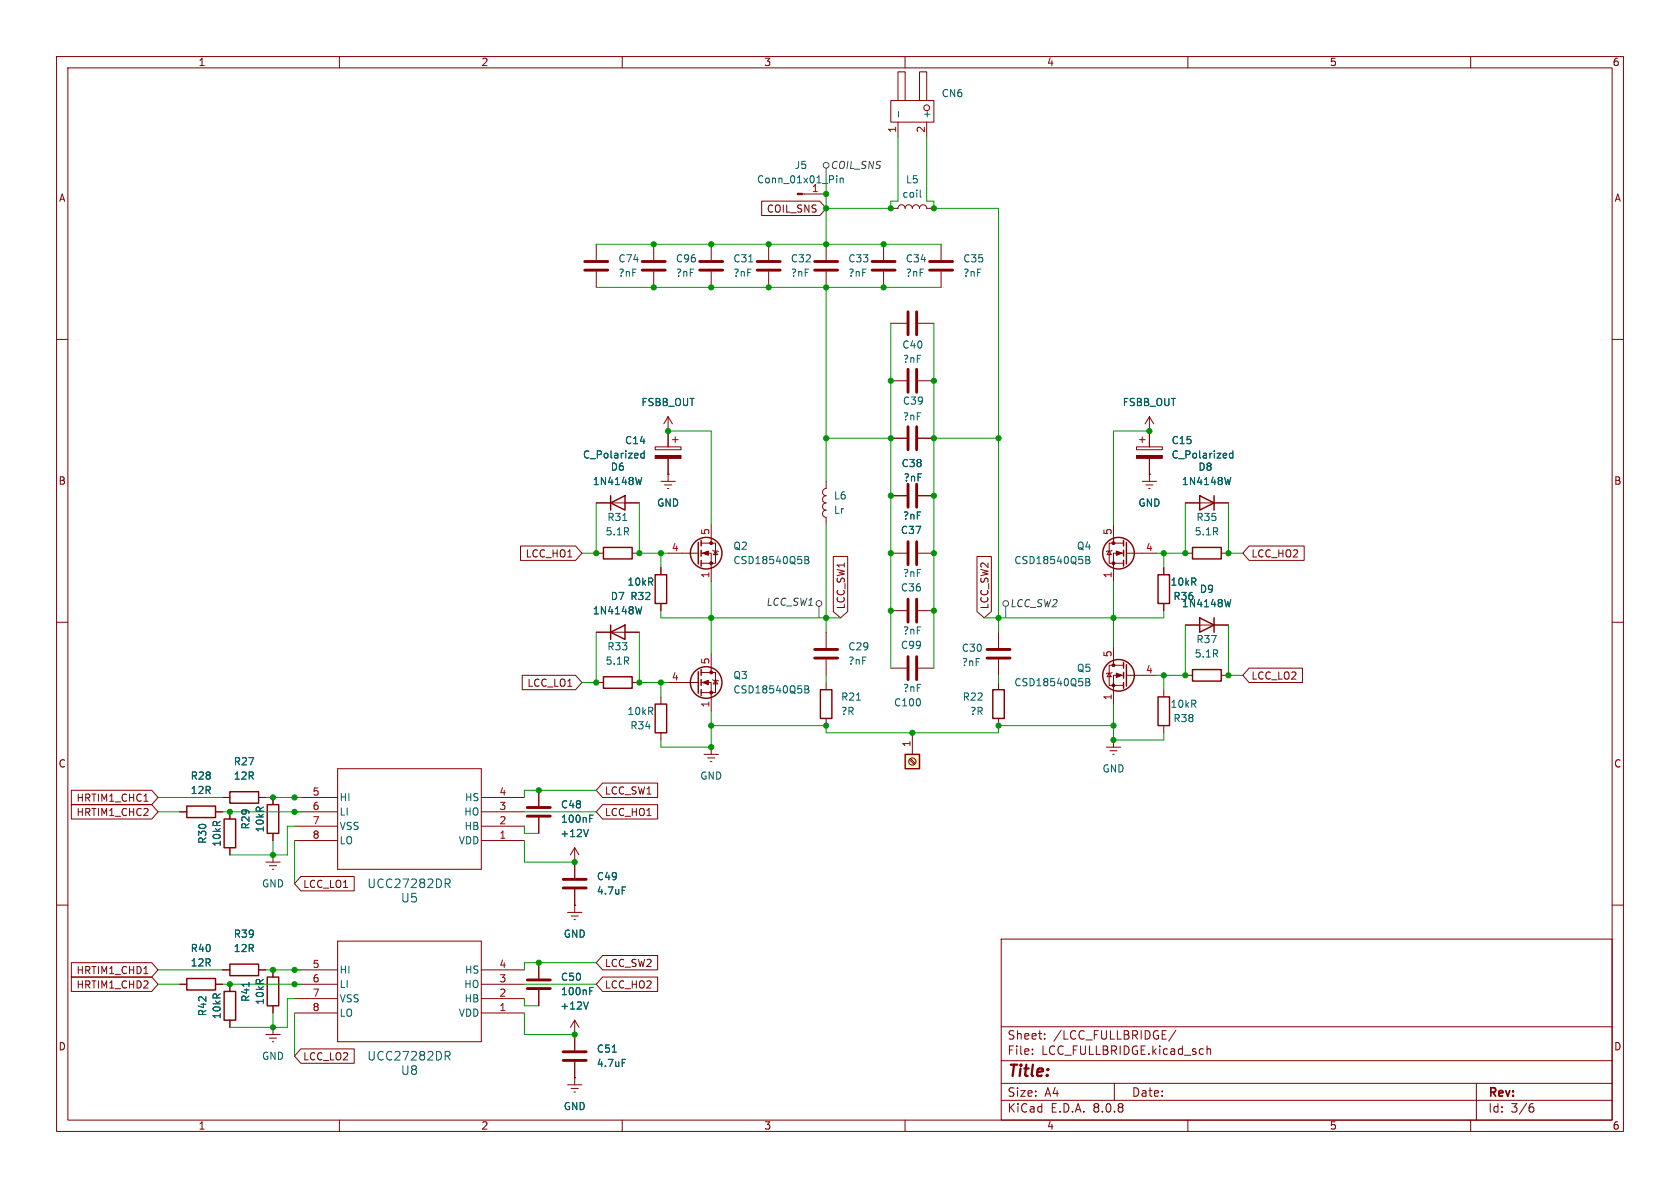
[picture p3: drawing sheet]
<svg xmlns="http://www.w3.org/2000/svg" width="297mm" height="210mm" viewBox="0 0 297 210" stroke-linecap="round" stroke-linejoin="round" font-family="sans-serif">
<g fill="none" stroke="#840000" stroke-width=".18">
<path d="M10 10h277v190h-277zM12 12h273v186h-273zM60 10v2M110 10v2M160 10v2M210 10v2M260 10v2M105.4 43.2v2.8M105.4 48v2.8M115.6 43.2v2.8M115.6 48v2.8M125.7 43.2v2.8"/>
<path d="M125.7 48v2.8M135.9 43.2v2.8M135.9 48v2.8M157.5 57.2h2.8M162.3 57.2h2.8M10 60h2M115.8 79h4.6v.5h-4.6zM118.1 76.2h.1M118.1 73.7v5.3M118.1 73.7l-.8 1.2M118.1 73.7l.8 1.2M118.9 77.7h1"/>
<path d="M119.4 77.2v1M157.5 77.5h2.8M157.5 67.3h2.8M162.3 77.5h2.8M162.3 67.3h2.8M200.9 79h4.6v.5h-4.6zM201.4 77.7h1M201.9 77.2v1M203.2 76.2v2.8M285 60h2M105.4 97.8h1.3M105.4 88.9h7.6"/>
<path d="M111.8 97.8h1.2M116.8 85.1h2.6M117.5 85.7h1.2M118 86.4h.2M118.1 83.8h.1M118.1 97.8h5.3M118.1 81v4.1M124 97.8h1.7v5.1M124 96h2.5v3.6h-2.5M125.7 92.7v3.3M126 97.3l.1 .1h.8l.1 .1M126.5 97.4l.4 .6h-.8z"/>
<path d="M146 85.1v1.3a.64 .64 0 0 0-.6 .6 .64 .64 0 0 0 .6 .6 .64 .64 0 0 0-.6 .7 .64 .64 0 0 0 .6 .6M146 88.9a.64 .64 0 0 0-.6 .6 .64 .64 0 0 0 .6 .7 .64 .64 0 0 0-.6 .6 .64 .64 0 0 0 .6 .6v1.3M157.5 97.8h2.8M157.5 87.6h2.8M162.3 97.8h2.8M162.3 87.6h2.8M196.1 97.4l.4 .6h-.8zM196.6 97.3l-.1 .1h-.8l-.1 .1M196.8 92.7v3.3M198.6 97.8h-1.8v5.1M198.6 96h-2.5v3.6h2.5M199.1 97.8h5.4"/>
<path d="M203.2 81v2.8M209.5 97.8h1.3M215.9 97.8h1.3M10 110h2M105.4 111.8h7.6M116.8 100.3v1.3M116.8 106.7v1.3M124 118.9h2.5v3.5h-2.5M125.7 115.6v3.3M146 111.8v2.8M146 116.6v2.8M157.5 118.1h2.8"/>
<path d="M157.5 108h2.8M162.3 118.1h2.8M162.3 108h2.8M176.5 111.8v2.8M176.5 116.6v2.8M196.1 119l.4 .6h-.8zM196.6 118.9l-.1 .1h-.8l-.1 .1M196.8 114.3v3.3M198.6 119.4h-1.8v5.1M198.6 117.6h-2.5v3.6h2.5M199.1 119.4h5.4M205.7 100.3v1.3"/>
<path d="M205.7 106.7v1.3M209.5 119.4h1.3M209.5 110.5h7.7M215.9 119.4h1.3M285 110h2M105.4 120.7h1.3M111.8 120.7h1.2M116.8 123.2v1.3M116.8 129.5v1.3M118.1 120.7h5.3M124 120.7h1.7v5M124.5 133.4h2.5"/>
<path d="M125.1 134h1.3M125.6 134.6h.3M125.7 132.1h.1M125.7 132.1v1.3M126 120.1l.1 .2h.8l.1 .1M126.5 120.3l.4 .6h-.8zM146 120.7v1.2M146 127v1.3M176.5 120.7v1.2M176.5 127v1.3M195.6 132.1h2.5M196.2 132.7h1.3"/>
<path d="M196.7 133.4h.3M196.8 130.8h.1M196.8 130.8v1.3M205.7 121.9v1.3M205.7 128.3v1.2M39.4 141h1.2M45.7 141h1.3M10 160h2M31.7 174h1.3M38.1 174h1.3M39.4 171.5h1.2M40.6 174v1.3"/>
<path d="M45.7 171.5h1.3M48.3 171.5v1.2M48.3 177.8v1.3M95.2 170.2v2.8M95.2 175v2.8M177 166h108v32h-108zM285 160h2M40.6 180.3v1.3M60 198v2M110 198v2M160 198v2M177 194.5h108"/>
<path d="M177 191.5h108M177 187.5h108M177 181.5h108M182.5 186.3v.1M182.5 185.5v.1M184.7 183.6v.1M184.7 182.8v.1M197 191.5v3M207.9 182.1l-1.3 2M210 198v2M213.4 184.9v1.5M213.4 185.5l.2-.1 .4 .1v.9"/>
<path d="M260 198v2M261 191.5v6.5M270.6 195.7h.4l.2 .3-.1 .5-.5 .1M271 195.1l-.4 .1"/>
</g>
<g fill="none" stroke="#840000" stroke-width=".25">
<path d="M106.7 96.8h5.1v2h-5.1zM107.9 88.9l2.6-1.3v2.6zM107.9 87.6v2.6M123.4 95.9v3.8M124 95.5v1M124 97.3v1M124 99.1v1M198.6 95.5v1M198.6 97.3v1M198.6 99.1v1M199.1 95.9v3.8M210.8 96.8h5.1v2h-5.1z"/>
<path d="M106.7 119.6h5.1v2.1h-5.1zM107.9 111.8l2.6-1.3v2.5zM107.9 110.5v2.5M115.8 101.6h2.1v5.1h-2.1zM123.4 118.7v3.9M124 118.4v1M198.6 117.1v1M198.6 118.9v1M199.1 117.5v3.8M204.7 101.6h2.1v5.1h-2.1zM210.8 118.4h5.1v2h-5.1zM212.1 109.2l2.5 1.3-2.5 1.3z"/>
<path d="M214.6 109.2v2.6M40.6 140h5.1v2h-5.1zM115.8 124.5h2.1v5h-2.1zM124 120.1v1.1M124 121.9v1M145 121.9h2.1v5.1h-2.1zM175.5 121.9h2v5.1h-2zM198.6 120.7v1M204.7 123.2h2.1v5.1h-2.1zM33 173h5.1v2h-5.1zM39.6 175.3h2.1v5h-2.1zM40.6 170.4h5.1v2.1h-5.1z"/>
<path d="M47.2 172.7h2.1v5.1h-2.1z"/>
<circle cx="124.8" cy="97.8" r="2.79"/>
<circle cx="197.7" cy="97.8" r="2.79"/>
<circle cx="197.7" cy="119.4" r="2.79"/>
<circle cx="124.8" cy="120.6" r="2.79"/>
</g>
<g fill="#840000" stroke="#840000" stroke-width=".18">
<path d="M200.9 80.5h4.6v.5h-4.6z"/>
<path d="M197.4 119l1 .4-1 .4z"/>
<path d="M197.4 97.4l1 .4-1 .4z"/>
<path d="M115.8 80.5h4.6v.5h-4.6z"/>
<path d="M124.2 97.8l1-.4v.8z"/>
<path d="M124.2 120.7l1-.4v.7z"/>
<circle cx="196.8" cy="121.2" r=".25"/>
<circle cx="196.8" cy="117.6" r=".25"/>
<circle cx="196.8" cy="99.6" r=".25"/>
<circle cx="196.8" cy="96" r=".25"/>
<circle cx="125.7" cy="99.6" r=".25"/>
<circle cx="125.7" cy="96" r=".25"/>
<circle cx="125.7" cy="122.4" r=".25"/>
<circle cx="125.7" cy="118.9" r=".25"/>
</g>
<g fill="none" stroke="#006464" stroke-width=".18">
<path d="M132.4 46.3h.7M113.9 79.7v1.3M217.9 79.7v1.3M110.1 92h.7M113.5 84.4l-.3 1.3M113.9 80.2l-.4-.1-.2 .3 .1 .5h.5M142.3 98.4h.4l.3 .2-.3 .4 .3 .1v.3l-.2 .2h-.5zM142.3 99h.4M192 98.4h.4l.2 .2-.2 .4 .2 .1 .1 .3-.3 .2h-.4zM192 99h.4M217.9 80.2l-.3-.1-.3 .3 .2 .5h.4M113.5 107.3l-.3 1.2"/>
<path d="M192 120h.4l.2 .2-.2 .4 .2 .1 .1 .3-.3 .2h-.4zM217.6 106l-.3 1.3M142.3 121.2h.4l.3 .3-.3 .3 .3 .2v.3l-.2 .2h-.5zM142.3 121.8h.4M151.4 123.8h.7M192 120.6h.4M44 173.7v.7M104.3 175.2h.4M104.3 174.6h.6"/>
</g>
<g fill="none" stroke="#840000" stroke-width=".51">
<path d="M103.4 47.8h4M103.4 46.2h4M113.5 47.8h4.1M113.5 46.2h4.1M123.7 47.8h4.1M123.7 46.2h4.1M133.9 47.8h4M133.9 46.2h4M160.5 55.1v4.1M162.1 55.1v4.1M160.5 65.3v4M160.5 75.4v4.1"/>
<path d="M162.1 65.3v4M162.1 75.4v4.1M160.5 85.6v4.1M160.5 95.8v4M162.1 85.6v4.1M162.1 95.8v4M144 116.3h4.1M144 114.8h4.1M160.5 105.9v4.1M160.5 116.1v4M162.1 105.9v4.1M162.1 116.1v4"/>
<path d="M174.5 116.3h4.1M174.5 114.8h4.1M93.2 174.8h4.1M93.2 173.2h4.1"/>
</g>
<path d="M160 133.4h2.6v2.5h-2.6z" fill="#ffffc2"/>
<path d="M212.1 87.6l2.5 1.3-2.5 1.3zM214.6 87.6v2.6M160 133.4h2.6v2.5h-2.6zM33 142.5h5.1v2h-5.1zM39.6 144.8h2.1v5.1h-2.1zM47.2 142.2h2.1v5.1h-2.1z" fill="none" stroke="#840000" stroke-width=".25"/>
<g fill="none" stroke="#840000" stroke-width=".18">
<path d="M157.5 17.8h7.6v3.8h-7.6zM158.7 17.8v-5.1h1.3v5.1M162.6 17.8v-5.1h1.2v5.1M134.7 35.6h10.2l1.1 1.2-1.1 1.3h-10.2zM141.8 34.3h4.2M157.5 36.8h1.2a.64 .64 0 0 1 .7-.6 .64 .64 0 0 1 .6 .6 .64 .64 0 0 1 .7-.6 .64 .64 0 0 1 .6 .6 .64 .64 0 0 1 .6-.6 .64 .64 0 0 1 .7 .6 .64 .64 0 0 1 .6-.6 .64 .64 0 0 1 .6 .6h1.3M158.7 21.6v2.5M163.8 21.6v2.5M146 43.2v2.8M146 48v2.8M156.2 43.2v2.8M156.2 48v2.8"/>
<path d="M166.4 43.2v2.8M166.4 48v2.8M118.1 76.2h.1M118.1 76.2v2.8M157.5 77.5h2.8M162.3 77.5h2.8M203.2 76.2h.1M203.2 73.7v5.3M203.2 73.7l.8 1.2M203.2 73.7l-.8 1.2M92 96.5h9.8l1.1 1.3-1.1 1.3h-9.8zM105.4 88.9h2.5"/>
<path d="M110.5 88.9h2.5M118.1 83.8h.1M118.1 81v2.8M147.3 98.4h2.6v9.7l-1.3 1.1-1.3-1.1zM157.5 87.6h2.8M162.3 87.6h2.8M172.7 98.4h2.6v9.7l-1.3 1.1-1.3-1.1zM201.9 85.1h2.6M202.6 85.7h1.2M203.1 86.4h.2M203.2 83.8h.1M203.2 81v4.1"/>
<path d="M209.5 88.9h7.7M220.8 96.5h9.8v2.6h-9.8l-1.1-1.3zM92.3 119.4h9.5l1.1 1.3-1.1 1.2h-9.5zM105.4 111.8h2.5M110.5 111.8h2.5M116.8 100.3v1.3M116.8 106.7v1.3M205.7 100.3v1.3M205.7 106.7v1.3M209.5 110.5h2.6M214.6 110.5h2.6M220.8 118.1h9.5v2.6h-9.5l-1.1-1.3z"/>
<path d="M12.6 139.7h14.2l1.1 1.3-1.1 1.2h-14.2zM59.7 135.9h25.4v17.8h-25.4zM95.2 139.7v2.8M106.5 138.4h9.8v2.6h-9.8l-1.1-1.3zM160.8 134.3l.8 .8M161 134.1l.8 .9M161.3 129.5v3.9M12.6 142.2h14.2l1.1 1.3-1.1 1.3h-14.2zM25.4 141.6h.8M31.7 143.5h1.3M38.1 143.5h1.3M39.4 141h1.2"/>
<path d="M40.6 143.5v1.3M40.6 149.9v1.2M45.7 141h1.3M47 152.4h2.5M47.6 153h1.3M48.1 153.7h.3M48.3 151.1h.1M48.3 141v1.2M48.3 147.3v1.3M48.3 151.1v1.3M52.1 148.6h7.6M52.1 146.1h7.6"/>
<path d="M52.1 143.5h7.6M52.1 141h7.6M53.2 154.9h9.4v2.6h-9.4l-1.1-1.3zM85.1 148.6h7.6M85.1 146.1h7.6M85.1 143.5h7.6M85.1 141h7.6M95.2 144.5v2.8M101.6 152.4h.1M101.6 149.9v5.3M101.6 157.2v4.1M101.6 149.9l-.8 1.2"/>
<path d="M101.6 149.9l.8 1.2M106.5 142.2h9.8v2.6h-9.8l-1.1-1.3zM12.6 170.2h14.2l1.1 1.3-1.1 1.2h-14.2zM12.6 172.7h14.2l1.1 1.3-1.1 1.3h-14.2zM25.4 172.1h.8M31.7 174h1.3M38.1 174h1.3M39.4 171.5h1.2M40.6 174v1.3M45.7 171.5h1.3M48.3 171.5v1.2M48.3 177.8v1.3"/>
<path d="M52.1 179.1h7.6M52.1 176.5h7.6M52.1 174h7.6M52.1 171.5h7.6M59.7 166.4h25.4v17.8h-25.4zM85.1 179.1h7.6M85.1 176.5h7.6M85.1 174h7.6M85.1 171.5h7.6M95.2 170.2v2.8M95.2 175v2.8M100.3 161.3h2.6"/>
<path d="M101 161.9h1.2M101.5 162.6h.2M101.6 160h.1M106.5 172.7h9.8v2.6h-9.8l-1.1-1.3zM106.5 168.9h9.8v2.6h-9.8l-1.1-1.3zM40.6 180.3v1.3M47 182.9h2.5M47.6 183.5h1.3M48.1 184.2h.3M48.3 181.6h.1M48.3 181.6v1.3M53.2 185.4h9.4v2.6h-9.4l-1.1-1.3z"/>
<path d="M100.3 191.8h2.6M101 192.4h1.2M101.5 193h.2M101.6 182.9h.1M101.6 190.5h.1M101.6 180.3l-.8 1.3M101.6 180.3v5.4M101.6 187.7v4.1M101.6 180.3l.8 1.3"/>
<circle cx="163.8" cy="19.1" r=".51"/>
<circle cx="161.3" cy="134.6" r=".63"/>
</g>
<g fill="none" stroke="#006464" stroke-width=".18">
<path d="M158.8 19.7v1M147.9 31.1v.1M147.9 31.5v.8M148.5 31.5v.8M148.5 31.6l.2-.1h.3l.1 .8M162.7 33.6v1.1l.2 .2M113.9 79.7v1.3M217.9 79.7v1.3M113.5 84.4l-.3 1.3M113.9 80.2l-.4-.1-.2 .3 .1 .5h.5M217.6 84.4l-.3 1.3M217.9 80.2l-.3-.1-.3 .3 .2 .5h.4"/>
<path d="M113.5 107.3l-.3 1.2M217.6 106l-.3 1.3M78.7 155.4h.6l.3 .3-.2 .4-.7 .1M79.1 156.2l.5 .7M104 146.6l-.4 1.3M104.3 144.7h.4M104.3 144.1h.6M110 156.8h.6M44 173.7v.7M104 177.1l-.4 1.3M104.3 175.2h.4M104.3 174.6h.6"/>
<path d="M78.7 185.9h.6l.3 .3-.2 .4-.7 .1M79.1 186.7l.5 .7M108.2 186h.8M110 187.3h.6"/>
</g>
<path d="M144 47.8h4.1M144 46.2h4.1M154.2 47.8h4M154.2 46.2h4M164.3 47.8h4.1M164.3 46.2h4.1M93.2 144.3h4.1M93.2 142.7h4.1M99.6 157h4M99.6 155.4h4M99.6 187.5h4M99.6 185.9h4" fill="none" stroke="#840000" stroke-width=".51"/>
<path d="M141 34.2h.8v.2h-.8z" fill="#840000" stroke="#840000" stroke-width=".18"/>
<g fill="none" stroke="#484848" stroke-width=".18">
<path d="M146 29.7v2.1M144.8 107.2v2M177.8 107.2v2"/>
<circle cx="146.1" cy="29.2" r=".51"/>
<circle cx="144.8" cy="106.7" r=".51"/>
<circle cx="177.8" cy="106.7" r=".51"/>
</g>
<g fill="none" stroke="#009600" stroke-width=".18">
<path d="M146 31.8v11.4M158.7 24.1v11.5h-1.2v1.2h-11.5M163.8 24.1v11.5h1.3v1.2h11.4v75M105.4 43.2h61M105.4 50.8h61M146 50.8v34.3M157.5 57.2v60.9M165.1 57.2v60.9M118.1 76.2h7.6v16.5M146 77.5h11.5M165.1 77.5h11.4M203.2 76.2h-6.4v16.5"/>
<path d="M105.4 88.9v8.9h-2.5M113 88.9v8.9h5.1M116.8 97.8v2.5M146 92.7v19.1M205.7 97.8v2.5M209.5 88.9v8.9h-5M217.2 88.9v8.9h2.5M105.4 111.8v8.9h-2.5M113 111.8v8.9h5.1M116.8 108v1.2h31.8M125.7 102.9v12.7M146 119.4v1.3"/>
<path d="M176.5 119.4v1.3M196.8 102.9v11.4M205.7 108v1.2h-31.7M205.7 119.4v2.5M209.5 110.5v8.9h-5M217.2 110.5v8.9h2.5M105.4 139.7h-12.7v1.3M116.8 120.7v2.5M125.7 128.3h20.3v1.2h30.5v-1.2h20.3M125.7 125.7v6.4h-8.9v-1.3M196.8 124.5v6.3h8.9v-1.3M27.9 143.5h3.8"/>
<path d="M27.9 141h11.5M39.4 143.5h13.9M47 141h6.3M48.3 148.6v2.5M52.1 146.1h-1.3v5h-10.2M52.1 148.6v7.6M92.7 146.1v1.2h2.5M92.7 148.6v3.8h8.9M92.7 143.5h12.7M27.9 174h3.8M27.9 171.5h11.5M39.4 174h13.9"/>
<path d="M47 171.5h6.3M48.3 179.1v2.5M52.1 176.5h-1.3v5.1h-10.2M52.1 179.1v7.6M92.7 174h12.7M92.7 176.5v1.3h2.5M92.7 179.1v3.8h8.9M105.4 170.2h-12.7v1.3"/>
</g>
<g fill="#009600" stroke="#009600" stroke-width=".18">
<circle cx="165.1" cy="77.5" r=".46"/>
<circle cx="176.5" cy="77.5" r=".46"/>
<circle cx="165.1" cy="87.6" r=".46"/>
<circle cx="157.5" cy="67.3" r=".46"/>
<circle cx="146" cy="50.8" r=".46"/>
<circle cx="157.5" cy="77.5" r=".46"/>
<circle cx="157.5" cy="87.6" r=".46"/>
<circle cx="165.1" cy="67.3" r=".46"/>
<circle cx="205.7" cy="97.8" r=".46"/>
<circle cx="205.7" cy="119.4" r=".46"/>
<circle cx="209.5" cy="119.4" r=".46"/>
<circle cx="217.2" cy="119.4" r=".46"/>
<circle cx="196.8" cy="130.8" r=".46"/>
<circle cx="196.8" cy="128.3" r=".46"/>
<circle cx="196.8" cy="109.2" r=".46"/>
<circle cx="209.5" cy="97.8" r=".46"/>
<circle cx="217.2" cy="97.8" r=".46"/>
<circle cx="203.2" cy="76.2" r=".46"/>
<circle cx="116.8" cy="97.8" r=".46"/>
<circle cx="105.4" cy="97.8" r=".46"/>
<circle cx="125.7" cy="50.8" r=".46"/>
<circle cx="125.7" cy="43.2" r=".46"/>
<circle cx="115.6" cy="43.2" r=".46"/>
<circle cx="115.6" cy="50.8" r=".46"/>
<circle cx="118.1" cy="76.2" r=".46"/>
<circle cx="113" cy="97.8" r=".46"/>
<circle cx="125.7" cy="109.2" r=".46"/>
<circle cx="176.5" cy="109.2" r=".46"/>
<circle cx="165.1" cy="97.8" r=".46"/>
<circle cx="157.5" cy="97.8" r=".46"/>
<circle cx="176.5" cy="128.3" r=".46"/>
<circle cx="165.1" cy="108" r=".46"/>
<circle cx="146" cy="128.3" r=".46"/>
<circle cx="161.3" cy="129.5" r=".46"/>
<circle cx="157.5" cy="108" r=".46"/>
<circle cx="146" cy="43.2" r=".46"/>
<circle cx="135.9" cy="50.8" r=".46"/>
<circle cx="135.9" cy="43.2" r=".46"/>
<circle cx="146" cy="36.8" r=".46"/>
<circle cx="156.2" cy="43.2" r=".46"/>
<circle cx="156.2" cy="50.8" r=".46"/>
<circle cx="165.1" cy="36.8" r=".46"/>
<circle cx="157.5" cy="36.8" r=".46"/>
<circle cx="146" cy="34.3" r=".46"/>
<circle cx="52.1" cy="174" r=".46"/>
<circle cx="95.2" cy="139.7" r=".46"/>
<circle cx="95.2" cy="170.2" r=".46"/>
<circle cx="101.6" cy="152.4" r=".46"/>
<circle cx="101.6" cy="182.9" r=".46"/>
<circle cx="48.3" cy="151.1" r=".46"/>
<circle cx="48.3" cy="141" r=".46"/>
<circle cx="40.6" cy="143.5" r=".46"/>
<circle cx="52.1" cy="141" r=".46"/>
<circle cx="52.1" cy="143.5" r=".46"/>
<circle cx="125.7" cy="128.3" r=".46"/>
<circle cx="125.7" cy="132.1" r=".46"/>
<circle cx="146" cy="77.5" r=".46"/>
<circle cx="146" cy="109.2" r=".46"/>
<circle cx="116.8" cy="120.7" r=".46"/>
<circle cx="113" cy="120.7" r=".46"/>
<circle cx="105.4" cy="120.7" r=".46"/>
<circle cx="40.6" cy="174" r=".46"/>
<circle cx="48.3" cy="171.5" r=".46"/>
<circle cx="52.1" cy="171.5" r=".46"/>
<circle cx="48.3" cy="181.6" r=".46"/>
</g>
<text font-size="2.8" fill="#840000" x="178" y="190.9">Title:</text>
<g font-size="2.1" fill="#006464">
<text x="64.8" y="157.2">UCC27282DR</text>
<text x="70.8" y="159.7">U5</text>
<text x="64.8" y="187.7">UCC27282DR</text>
<text x="70.8" y="190.2">U8</text>
</g>
<g font-size="2.1" fill="#840000">
<text x="178" y="184">Sheet:</text>
<text x="186.2" y="184">/LCC_FULLBRIDGE/</text>
<text x="178" y="186.7">File:</text>
<text x="184.1" y="186.7">LCC_FULLBRIDGE.kicad_sch</text>
<text x="178" y="196.9">KiCad</text>
<text x="178" y="194.1">Size:</text>
<text x="184.7" y="194.1">A4</text>
<text x="185.7" y="196.9">E.D.A.</text>
<text x="193.3" y="196.9">8.0.8</text>
<text x="200" y="194.1">Date:</text>
<text x="263" y="194.3">Rev:</text>
<text x="263" y="196.9">Id:</text>
<text x="267.1" y="196.9">3/6</text>
</g>
<g font-size="1.8" fill="#840000">
<text x="35" y="11.9">1</text>
<text x="85" y="11.9">2</text>
<text x="135" y="11.9">3</text>
<text x="185" y="11.9">4</text>
<text x="235" y="11.9">5</text>
<text x="285" y="11.9">6</text>
<text x="10.3" y="35.9">A</text>
<text x="285.3" y="35.9">A</text>
<text x="135.5" y="37.8">COIL_SNS</text>
<text x="10.3" y="85.9">B</text>
<text x="285.3" y="85.9">B</text>
<text x="92.8" y="98.7">LCC_HO1</text>
<text x="221.1" y="98.7">LCC_HO2</text>
<text x="149.5" y="107.8" transform="rotate(-90 149.5 107.8)">LCC_SW1</text>
<text x="174.9" y="107.8" transform="rotate(-90 174.9 107.8)">LCC_SW2</text>
<text x="93.1" y="121.6">LCC_LO1</text>
<text x="221.1" y="120.3">LCC_LO2</text>
<text x="10.3" y="135.9">C</text>
<text x="285.3" y="135.9">C</text>
<text x="13.4" y="141.9">HRTIM1_CHC1</text>
<text x="106.8" y="140.7">LCC_SW1</text>
<text x="13.4" y="144.5">HRTIM1_CHC2</text>
<text x="106.8" y="144.5">LCC_HO1</text>
<text x="53.5" y="157.2">LCC_LO1</text>
<text x="13.4" y="172.4">HRTIM1_CHD1</text>
<text x="106.8" y="171.1">LCC_SW2</text>
<text x="13.4" y="174.9">HRTIM1_CHD2</text>
<text x="106.8" y="174.9">LCC_HO2</text>
<text x="10.3" y="185.9">D</text>
<text x="285.3" y="185.9">D</text>
<text x="53.5" y="187.6">LCC_LO2</text>
<text x="35" y="199.9">1</text>
<text x="85" y="199.9">2</text>
<text x="135" y="199.9">3</text>
<text x="185" y="199.9">4</text>
<text x="235" y="199.9">5</text>
<text x="285" y="199.9">6</text>
</g>
<g font-size="1.8" fill="#006464">
<text x="166.4" y="17.4">CN6</text>
<text x="164.7" y="21.1" transform="rotate(-90 164.7 21.1)">+</text>
<text x="133.7" y="32.6">Conn_01x01_Pin</text>
<text x="140.4" y="30.1">J5</text>
<text x="143.4" y="34">1</text>
<text x="159.4" y="35.2">coil</text>
<text x="160.1" y="32.6">L5</text>
<text x="109.2" y="46.6">C74</text>
<text x="119.4" y="46.6">C96</text>
<text x="129.5" y="46.6">C31</text>
<text x="139.7" y="46.6">C32</text>
<text x="149.9" y="46.6">C33</text>
<text x="160" y="46.6">C34</text>
<text x="170.2" y="46.6">C35</text>
<text x="109.2" y="49.1">?nF</text>
<text x="119.4" y="49.1">?nF</text>
<text x="129.5" y="49.1">?nF</text>
<text x="139.7" y="49.1">?nF</text>
<text x="149.9" y="49.1">?nF</text>
<text x="160" y="49.1">?nF</text>
<text x="170.2" y="49.1">?nF</text>
<text x="159.4" y="61.8">C40</text>
<text x="159.5" y="64.4">?nF</text>
<text x="113.3" y="72">FSBB_OUT</text>
<text x="159.5" y="71.7">C39</text>
<text x="198.4" y="72">FSBB_OUT</text>
<text x="159.5" y="74.5">?nF</text>
<text x="103" y="81.3">C_Polarized</text>
<text x="107.9" y="83.4">D6</text>
<text x="110.4" y="78.7">C14</text>
<text x="159.3" y="82.8">C38</text>
<text x="207" y="81.3">C_Polarized</text>
<text x="207" y="78.7">C15</text>
<text x="211.8" y="83.4">D8</text>
<text x="104.7" y="86">1N4148W</text>
<text x="116.1" y="89.8">GND</text>
<text x="147.3" y="88.5">L6</text>
<text x="159.7" y="85.3">?nF</text>
<text x="201.2" y="89.8">GND</text>
<text x="208.8" y="86">1N4148W</text>
<text x="107" y="94.8">5.1R</text>
<text x="107.3" y="92.3">R31</text>
<text x="147.3" y="91">Lr</text>
<text x="159.2" y="94.6">C37</text>
<text x="159.5" y="92">?nF</text>
<text x="211.1" y="94.8">5.1R</text>
<text x="211.4" y="92.3">R35</text>
<text x="129.5" y="97.4">Q2</text>
<text x="129.5" y="99.9">CSD18540Q5B</text>
<text x="179.2" y="99.9">CSD18540Q5B</text>
<text x="190.3" y="97.4">Q4</text>
<text x="107.9" y="106.3">D7 R32</text>
<text x="110.8" y="103.7">10kR</text>
<text x="159.2" y="104.7">C36</text>
<text x="159.5" y="102.2">?nF</text>
<text x="206.8" y="103.7">10kR</text>
<text x="207.3" y="106.3">R36</text>
<text x="208.8" y="107.5">1N4148W</text>
<text x="212" y="105">D9</text>
<text x="104.7" y="108.8">1N4148W</text>
<text x="159.5" y="112.4">?nF</text>
<text x="211.4" y="113.9">R37</text>
<text x="107" y="117.7">5.1R</text>
<text x="107.3" y="115.2">R33</text>
<text x="149.9" y="115.2">C29</text>
<text x="149.9" y="117.7">?nF</text>
<text x="159.2" y="114.9">C99</text>
<text x="169.9" y="115.4">C30</text>
<text x="169.9" y="118">?nF</text>
<text x="190.3" y="119">Q5</text>
<text x="211.1" y="116.4">5.1R</text>
<text x="129.5" y="120.2">Q3</text>
<text x="129.5" y="122.8">CSD18540Q5B</text>
<text x="148.6" y="124.1">R21</text>
<text x="158" y="125.1">C100</text>
<text x="159.5" y="122.5">?nF</text>
<text x="170.1" y="124.1">R22</text>
<text x="179.2" y="121.5">CSD18540Q5B</text>
<text x="206.8" y="125.3">10kR</text>
<text x="110.8" y="126.6">10kR</text>
<text x="111.3" y="129.1">R34</text>
<text x="148.6" y="126.6">?R</text>
<text x="171.4" y="126.6">?R</text>
<text x="207.3" y="127.9">R38</text>
<text x="41.2" y="135.5">R27</text>
<text x="194.8" y="136.8">GND</text>
<text x="33.6" y="138">R28</text>
<text x="33.6" y="140.6">12R</text>
<text x="41.2" y="138">12R</text>
<text x="59.9" y="141.8">HI</text>
<text x="82.1" y="141.8">HS</text>
<text x="99.1" y="143.1">C48</text>
<text x="123.7" y="138">GND</text>
<text x="36.7" y="149.3" transform="rotate(-90 36.7 149.3)">R30</text>
<text x="39.2" y="149.8" transform="rotate(-90 39.2 149.8)">10kR</text>
<text x="44.3" y="146.7" transform="rotate(-90 44.3 146.7)">R29</text>
<text x="46.8" y="147.2" transform="rotate(-90 46.8 147.2)">10kR</text>
<text x="59.9" y="144.4">LI</text>
<text x="59.9" y="146.9">VSS</text>
<text x="59.9" y="149.5">LO</text>
<text x="81" y="149.5">VDD</text>
<text x="82" y="144.4">HO</text>
<text x="82" y="146.9">HB</text>
<text x="99" y="148.2">+12V</text>
<text x="99.1" y="145.6">100nF</text>
<text x="105.4" y="155.8">C49</text>
<text x="46.2" y="157.1">GND</text>
<text x="105.4" y="158.3">4.7uF</text>
<text x="41.2" y="166">R39</text>
<text x="99.6" y="166">GND</text>
<text x="33.6" y="168.5">R40</text>
<text x="33.6" y="171">12R</text>
<text x="41.2" y="168.5">12R</text>
<text x="59.9" y="172.3">HI</text>
<text x="82.1" y="172.3">HS</text>
<text x="99.1" y="173.6">C50</text>
<text x="36.7" y="179.7" transform="rotate(-90 36.7 179.7)">R42</text>
<text x="44.3" y="177.2" transform="rotate(-90 44.3 177.2)">R41</text>
<text x="46.8" y="177.7" transform="rotate(-90 46.8 177.7)">10kR</text>
<text x="59.9" y="174.9">LI</text>
<text x="59.9" y="177.4">VSS</text>
<text x="59.9" y="179.9">LO</text>
<text x="81" y="179.9">VDD</text>
<text x="82" y="174.9">HO</text>
<text x="82" y="177.4">HB</text>
<text x="99" y="178.7">+12V</text>
<text x="99.1" y="176.1">100nF</text>
<text x="39.2" y="180.3" transform="rotate(-90 39.2 180.3)">10kR</text>
<text x="46.2" y="187.6">GND</text>
<text x="105.4" y="186.3">C51</text>
<text x="105.4" y="188.8">4.7uF</text>
<text x="99.6" y="196.4">GND</text>
</g>
<g font-size="1.8" fill="#a90000">
<text x="158.5" y="23.6" transform="rotate(-90 158.5 23.6)">1</text>
<text x="163.6" y="23.6" transform="rotate(-90 163.6 23.6)">2</text>
<text x="125.5" y="94.7" transform="rotate(-90 125.5 94.7)">5</text>
<text x="196.6" y="94.7" transform="rotate(-90 196.6 94.7)">5</text>
<text x="118.7" y="97.5">4</text>
<text x="202.5" y="97.5">4</text>
<text x="125.5" y="102.3" transform="rotate(-90 125.5 102.3)">1</text>
<text x="196.6" y="102.3" transform="rotate(-90 196.6 102.3)">1</text>
<text x="125.5" y="117.5" transform="rotate(-90 125.5 117.5)">5</text>
<text x="196.6" y="116.3" transform="rotate(-90 196.6 116.3)">5</text>
<text x="202.5" y="119.1">4</text>
<text x="118.7" y="120.4">4</text>
<text x="125.5" y="125.2" transform="rotate(-90 125.5 125.2)">1</text>
<text x="196.6" y="123.9" transform="rotate(-90 196.6 123.9)">1</text>
<text x="161" y="132.2" transform="rotate(-90 161 132.2)">1</text>
<text x="55.2" y="140.7">5</text>
<text x="55.2" y="143.3">6</text>
<text x="88.2" y="143.3">3</text>
<text x="88.2" y="140.7">4</text>
<text x="55.2" y="145.8">7</text>
<text x="55.2" y="148.3">8</text>
<text x="88.2" y="148.3">1</text>
<text x="88.2" y="145.8">2</text>
<text x="55.2" y="171.2">5</text>
<text x="55.2" y="173.7">6</text>
<text x="88.2" y="173.7">3</text>
<text x="88.2" y="171.2">4</text>
<text x="55.2" y="176.3">7</text>
<text x="55.2" y="178.8">8</text>
<text x="88.2" y="178.8">1</text>
<text x="88.2" y="176.3">2</text>
</g>
<g font-size="1.8" fill="#484848">
<text x="146.7" y="30.1">COIL_SNS</text>
<text x="135.4" y="107.3">LCC_SW1</text>
<text x="178.5" y="107.5">LCC_SW2</text>
</g>
</svg>
